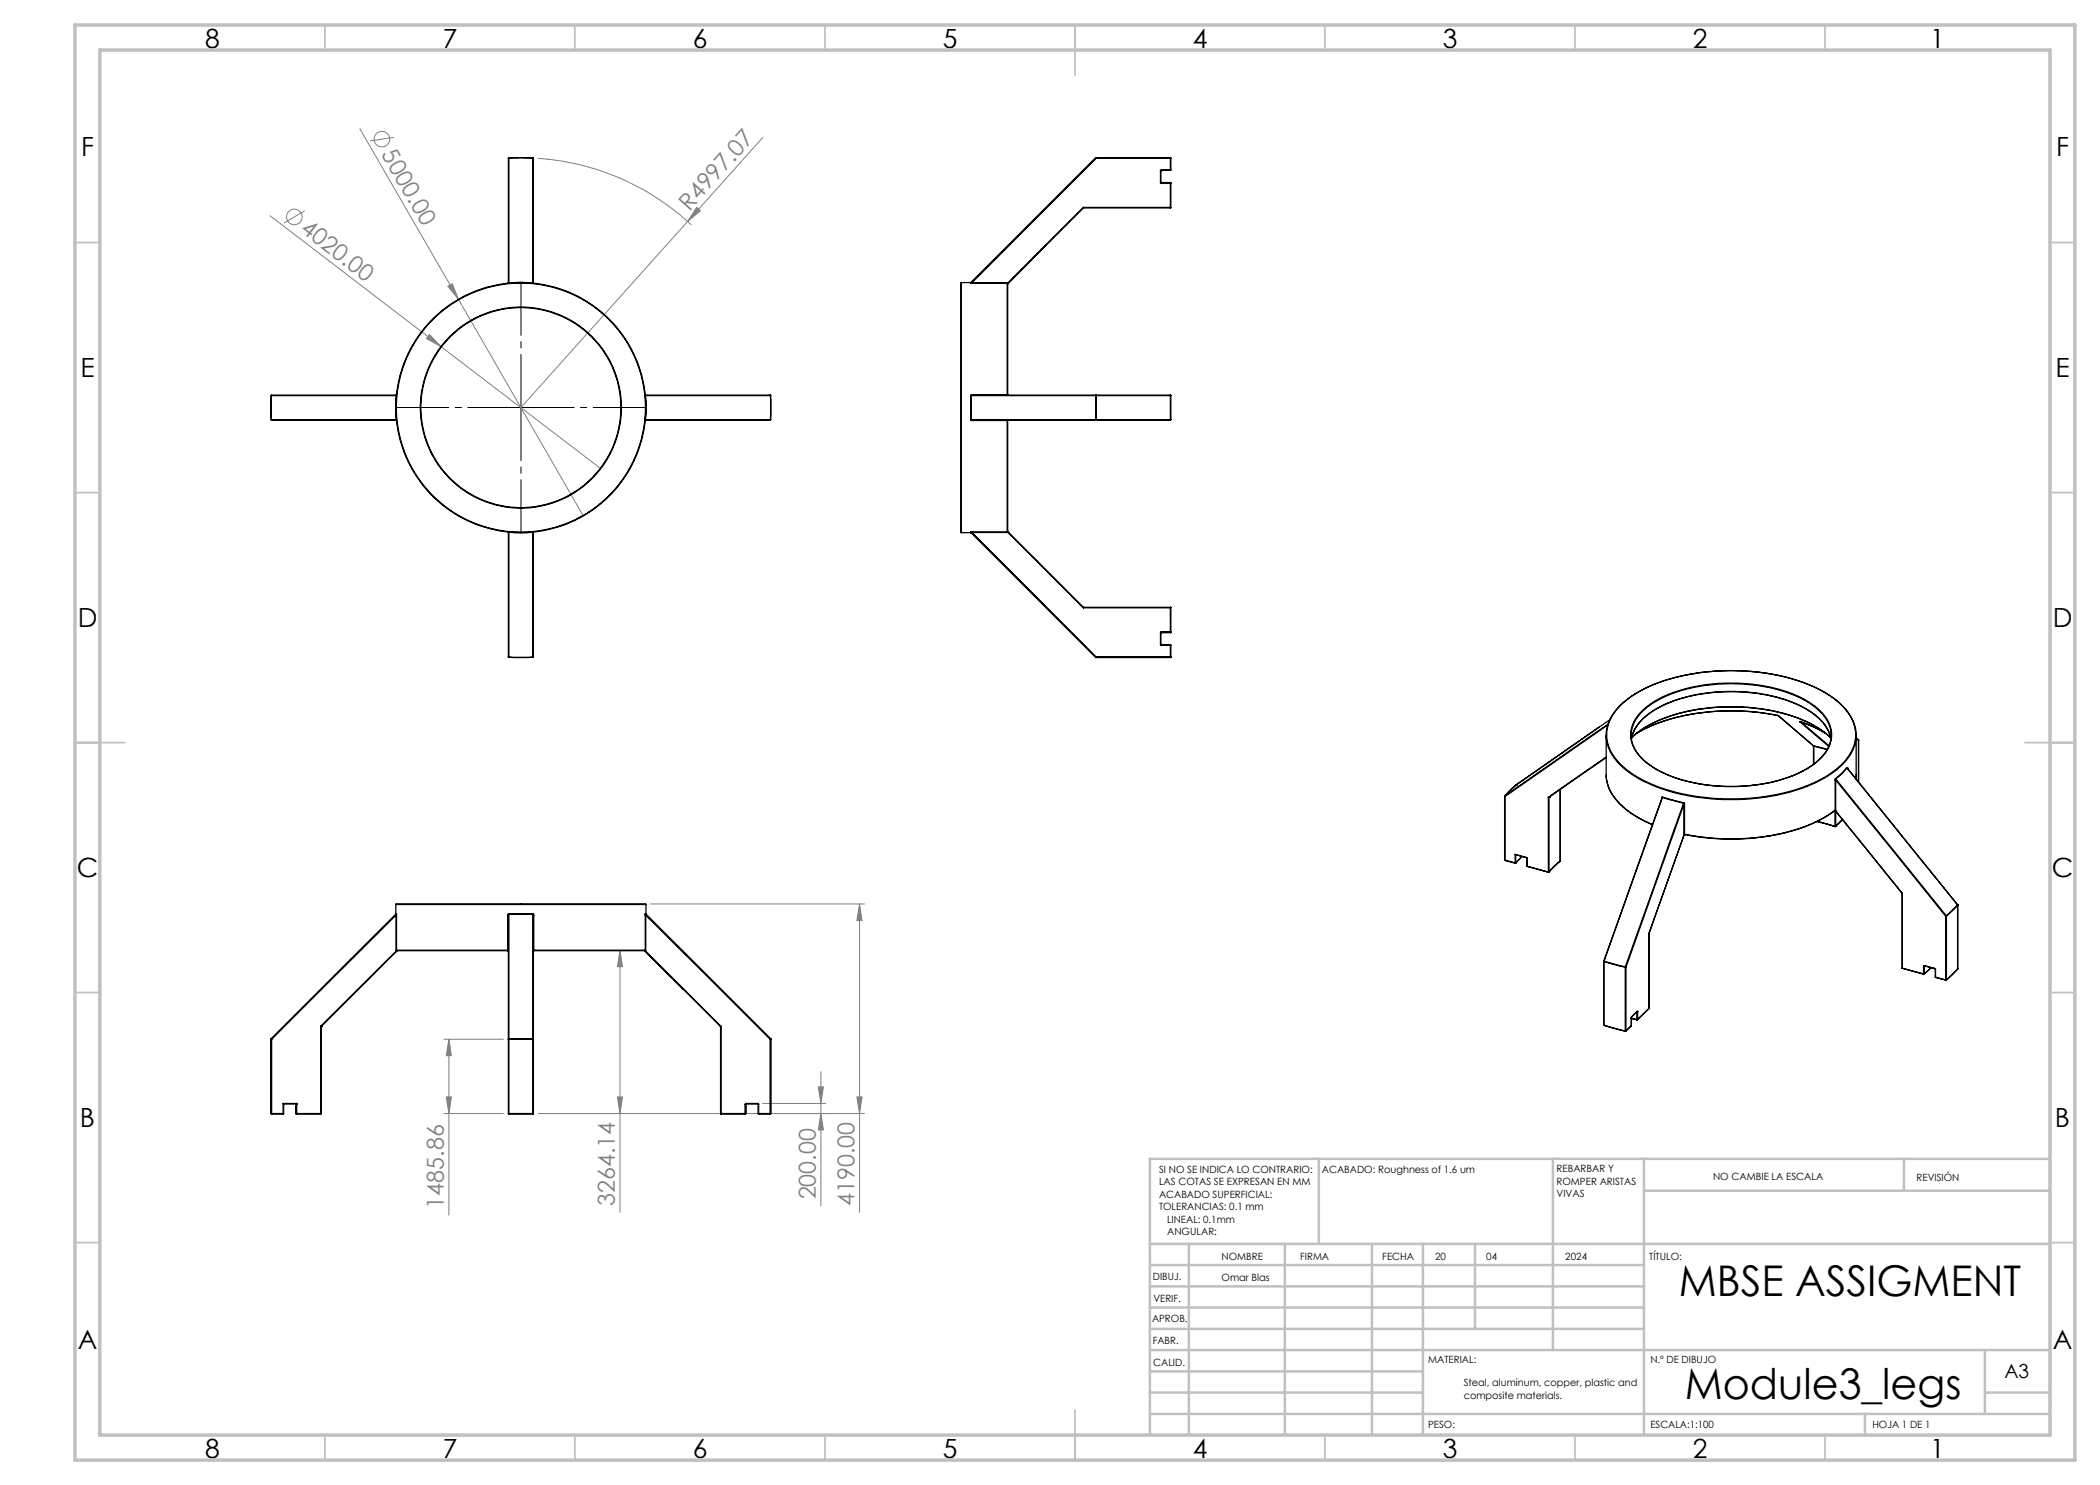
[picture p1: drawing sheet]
<svg xmlns="http://www.w3.org/2000/svg" width="420mm" height="297mm" viewBox="0 0 420 297" stroke-linecap="round" stroke-linejoin="round" font-family="sans-serif">
<g fill="none" stroke="#808080" stroke-width=".2">
<path d="M72 25.7l19.7 34.2M78.7 27.5l-4.7 .7M107.6 31.7a49.6 49.6 0 0 1 30.7 13.3M152.6 27.4l-15.1 16.9M54 43.1l34.2 26.2M60.9 42.2l-4.1 2.4M89.6 57.3l.9-.5 1.2 3.1zM91.7 59.9l25 43.3M137.5 44.3l-33.3 37.2M139.3 41.5l.8 .7-2.6 2.1zM85.9 66.9l2.3 2.4-2.9-1.6zM88.2 69.3l32 24.4"/>
<path d="M124 190l.5 3.4h-1zM124 190v52.5M130.1 180.8h42.8M171.9 180.8l.5 3.3h-1zM171.9 180.8v61.7M88.8 207.9h11.9M89.3 219.4h1l-.5 3.3zM89.8 207.9l.5 3.2h-1zM89.8 207.9v35.1M123.5 219.4h1l-.5 3.3zM163.7 217.4h1l-.5 3.3zM164.2 214.3v26.9"/>
<path d="M171.4 219.4h1l-.5 3.3zM88.8 222.7h11.9M107.7 222.7h65.2M152.5 220.7h12.7M164.2 222.7l.5 3.3h-1z"/>
<circle cx="76.4" cy="27.8" r="1.55"/>
<circle cx="58.9" cy="43.4" r="1.56"/>
</g>
<path d="M104.1 81.5h-24.9M104.2 81.5v-25M104.2 81.6v24.9M104.2 81.5h25" fill="none" stroke="#000" stroke-width=".2" stroke-dasharray="15.2 1.3 1.3 1.3" stroke-dashoffset="4.7"/>
<path d="M104.1 81.5l.1 .1" fill="none" stroke="#000" stroke-width=".2"/>
<g fill="none" stroke="#c0c0c0" stroke-width=".35">
<path d="M65 5v5M115 5v5M165 5v5M215 5v10M265 5v5M315 5v5M365 5v5M15 48.5h5M410 48.5h5M15 98.5h5M410 98.5h5M15 148.5h10"/>
<path d="M405 148.5h10M15 198.5h5M410 198.5h5M15 248.5h5M410 248.5h5M65 287v5M115 287v5M165 287v5M215 282v10M265 287v5M315 287v5M365 287v5"/>
</g>
<g fill="none" stroke="#c0c0c0" stroke-width=".5">
<path d="M263.8 231.8v17M310.6 231.8v38.2M328.8 231.8v55.2M328.8 238.2h81.2M380.8 231.8v6.4M410 231.8h-180v55.2M230 248.8h180M230 257.3h98.8M230 253h98.8M237.8 248.8v38.2M257 248.8v38.2M274.4 248.8v38.2"/>
<path d="M284.6 248.8v38.2M295 248.8v17M230 265.8h98.8M230 261.5h98.8M230 278.5h54.6M230 274.3h54.6M230 270h180M397 278.5h13M397 270v12.8M230 282.8h180M373 282.8v4.2"/>
</g>
<path d="M15 5h400v287h-400zM20 10h390v277h-390z" fill="none" stroke="#c0c0c0" stroke-width=".7"/>
<g fill="#808080">
<path d="M89.6 57.3l.9-.5 1.2 3.1z"/>
<path d="M85.9 66.9l2.3 2.4-2.9-1.6z"/>
<path d="M139.3 41.5l.8 .7-2.6 2.1z"/>
<path d="M163.7 217.4h1l-.5 3.3zM164.2 222.7l.5 3.3h-1z"/>
<path d="M171.9 180.8l.5 3.3h-1zM171.4 219.4h1l-.5 3.3zM124 190l.5 3.4h-1zM123.5 219.4h1l-.5 3.3zM89.8 207.9l.5 3.2h-1zM89.3 219.4h1l-.5 3.3z"/>
</g>
<g fill="none" stroke="#000" stroke-width=".25">
<path d="M101.7 31.7v24.8M101.8 31.6v25M101.8 31.6l-.1 .1M101.8 31.6h4.8M101.8 31.6h.1M106.6 31.6v25M106.6 31.6l.1 .1M106.6 31.6h.1M106.7 31.7v24.8M219.1 31.5h.1M219.1 31.6l-24.9 25M219.1 31.6l.1 .1"/>
<path d="M219.1 31.5v.1M219.1 31.5l-24.9 25M219.2 31.7l-24.8 24.8M219.2 31.6v.1M219.2 31.6h-.1M219.2 31.5v.1M219.2 31.5h14.9M219.2 31.7h14.9M232.1 36.5l.2 .2M232.1 34.2h.1M232.1 36.5h.1M232.1 34.2v2.3"/>
<path d="M232.2 36.4l.1 .1M232.2 36.5l.1 .1M232.2 34.2v2.3M232.2 34.1h.1M232.2 34.1v.1M232.3 34.1h-.1M232.3 34.1h.1M232.3 36.6v.1M232.3 34l-.2 .2M232.3 34v.1M232.3 36.5v.1M232.3 34.1h1.8"/>
<path d="M232.3 36.5h1.8M232.3 36.6h1.8M232.3 36.7h1.8M232.3 34h1.8M234.1 36.5l.1 .2M234.1 31.5l.1 .2M234.1 31.6v.1M234.1 36.6v.1M234.1 34h.1M234.1 31.6l.1 .1M234.1 31.7h.1M234.1 36.7h.1"/>
<path d="M234.1 36.6l.1 .1M234.1 34v.1M234.1 36.5v.1M234.1 31.5v.1M234.1 31.7v2.3M234.1 36.7v4.8M234.2 34l-.1 .1M234.2 31.7v2.3M234.2 36.7v4.8M101.7 56.5l-.1 .2M101.7 56.5l.1 .1M101.8 56.6v.1"/>
<path d="M101.8 56.6l2.1-.1 2.7 .1M106.6 56.6v.1M106.7 56.5l-.1 .1M106.7 56.5l.1 .2M192.3 56.5v50M192.3 56.5h1.8M194.1 56.7h.3M194.1 56.5v.2M194.2 56.5h-.1M194.2 56.6l-.1 .1M194.2 56.5v.1M194.4 56.5l-.2 .1"/>
<path d="M194.4 56.5v.2M194.4 56.7h7M194.4 56.5h7.2M201.4 56.7h.1v22.2M201.4 56.7v22.2M201.6 56.5l-.2 .2M201.6 56.5l.1 .1M201.7 56.6l-.2 .2M209.2 49.1l-7.5 7.5M209.2 49.1l-7.1 7.1M216.6 41.6l-15 14.9M216.6 41.6h.1"/>
<path d="M216.6 41.6l-7.4 7.5M216.7 41.6h-.1M216.7 41.5l-.1 .1M216.7 41.5v.1M216.7 41.6h17.4M216.7 41.5h17.4M234.1 41.5h.1M234.1 41.5v.1M234.2 41.5l-.1 .1M54.2 79.1v4.8M54.2 79.1h.1M54.3 79.1h25"/>
<path d="M54.3 79.1v4.8M54.3 79h24.9M54.3 79v.1M54.3 79l-.1 .1M79.2 79l.1 .1M79.3 79.1h.1M79.3 79.1l-.1 1.2 .1 3.6M79.3 78.9l-.1 .1M129 78.9l.2 .1M129 79.1h.1M129.1 79.1l.1 2.4-.1 2.4M129.1 79.1h25"/>
<path d="M129.2 79l-.1 .1M129.2 79h24.8M154 79l.1 .1M154.1 79.1v4.8M154.1 79.1h.1M194.1 79.1v4.8M194.1 79.1h.1M194.2 79.1v4.8M194.2 79.1h24.9M194.4 79l-.2 .1M194.4 79h24.8M194.4 78.9l-.3 .2"/>
<path d="M194.4 78.9v.1M194.4 78.9h7M201.4 78.9h.1M219.1 79.1v4.8M219.1 79.1h.1M219.2 79.1v4.8M219.2 79v.1M219.2 79l-.1 .1M219.2 79.1h14.9M219.2 79h14.9M234.1 79.1v4.8M234.1 79.1h.1"/>
<path d="M234.1 79v.1M234.1 79l.1 .1M234.2 79.1v4.8M54.2 83.9h.1M54.2 83.9l.1 .1M54.3 83.9v.1M54.3 83.9h25M54.3 84h24.9M79.2 84l.1 .1M79.3 83.9l-.1 .1M79.3 83.9h.1M129 83.9h.1"/>
<path d="M129.1 83.9l.1 .1M129.1 83.9h25M129.2 84l-.2 .1M129.2 84h24.8M154.1 83.9l-.1 .1M154.1 83.9h.1M194.1 83.9h.1M194.1 83.9l.3 .2M194.2 83.9h24.9M194.2 83.9l.2 .1M194.4 84h24.8M194.4 84v.1"/>
<path d="M194.4 84.1h7M201.4 84.1h.1M201.4 84.1v22.3M201.5 84.1v22.2M219.1 83.9h.1M219.1 83.9l.1 .1M219.2 83.9v.1M219.2 83.9h14.9M219.2 84h14.9M234.1 83.9h.1M234.1 83.9v.1M234.2 83.9l-.1 .1"/>
<path d="M101.6 106.4l.1 .1M101.7 106.5v24.9M101.8 106.4h.1M101.8 106.4l-.1 .1M101.8 106.4l1.2 .1 3.6-.1M101.8 106.4v25M106.6 106.4l.1 .1M106.6 106.4h.1M106.6 106.4v25M106.7 106.5v24.9M106.8 106.4l-.1 .1M192.3 106.5h1.8"/>
<path d="M194.1 106.5h.1M194.1 106.4h.3M194.1 106.4h.1M194.1 106.4v.1M194.2 106.4l.2 .1M194.2 106.4l24.9 25M194.2 106.4v.1M194.2 106.5l24.9 25M194.4 106.4v.1M194.4 106.5l24.8 24.9M194.4 106.4h7M194.4 106.5h7.2"/>
<path d="M201.4 106.4l.2 .1M201.5 106.3l.2 .1M201.5 106.3h.1M201.5 106.3l-.1 .1M201.6 106.5l15 15M201.7 106.4l14.9 15M201.7 106.4l-.1 .1M101.7 131.4h.1M101.7 131.4l.1 .1M101.8 131.4h4.8M101.8 131.4v.1M101.8 131.5h4.8"/>
<path d="M106.6 131.4v.1M106.7 131.4h-.1M106.7 131.4l-.1 .1M216.6 121.5l.1 .1M216.6 121.4l.1 .1M216.6 121.4v.1M216.7 121.5v.1M216.7 121.5h17.4M216.7 121.6h17.4M219.1 131.5h.1M219.1 131.4l.1 .1M219.1 131.4v.1"/>
<path d="M219.2 131.4h-.1M219.2 131.4v.1M219.2 131.5h.1M219.2 131.5h14.9M219.2 131.4h14.9M232.1 128.9l.2 .1M232.1 128.9h.1M232.1 126.6h.1M232.1 126.6v2.3M232.2 128.9h.1M232.2 126.6v2.3M232.2 128.9l.1 .1"/>
<path d="M232.3 126.5l-.1 .1M232.3 126.4v.1M232.3 126.4l-.2 .2M232.3 129h.1M232.3 126.5h.1M232.3 129h1.8M232.3 126.5h1.8M232.3 126.4h1.8M234.1 129h.1M234.1 121.5l.1 .1M234.1 121.6h.1M234.1 131.4v.1"/>
<path d="M234.1 131.4h.1M234.1 126.4v.1M234.1 126.4h.1M234.1 121.5v.1M234.1 126.5h.1M234.1 131.5h.1M234.1 121.6v4.8M234.1 129v2.4M234.2 126.4l-.1 .1M234.2 131.4l-.1 .1M234.2 121.6v4.8M234.2 129v2.4"/>
<path d="M300.9 159.2l.1 .1M300.9 159.2v12.8M301 159.2h-.1M301 159.2v.1M301 159.2h.1M301 159.3v12.7M303.2 157l-2.2 2.2M303.2 157h.1M309.7 159.5h.1M309.7 159.5v14.9M309.8 159.5h.1M309.8 159.5v14.9"/>
<path d="M309.9 159.4l-.1 .1M312.1 157.9l-.1 14.3M319.8 145.4l-16.6 11.6M321.2 155.2l.1 .9 .5 1.7 1.1 1.7 .9 1.1 2.5 2.1 2.2 1.3 2 .9-1.2-.5-2.5-1.3-1.5-1.1-1.3-1.1-1-1.2-1.1-1.8-.6-1.9zM321.2 151.5l-11.4 8M321.2 147v8.2M321.2 151.4l-11.5 8.1M321.6 145l-20.6 14.3M321.6 144.8l-20.6 14.4M321.9 144l-2.1 1.4M323.5 141.6l2.3-2 3.1-1.9 3.3-1.4 2.9-.8 4.2-.9 3.5-.4 4.5-.1 2.8 .2 3.3 .4 3.4 .6 3.7 1.1 3.4 1.5 2.7 1.7 2.3 2 1.3 1.8 .9 2.1a7.4 7.4 0 0 1-2.2 7 24.9 24.9 0 0 1-12.8 6.4 44.5 44.5 0 0 1-25.9-2 15.4 15.4 0 0 1-8.4-7 7.6 7.6 0 0 1 1.7-8.3zM324.2 141a27.5 27.5 0 0 1 14.7-6.3 42.7 42.7 0 0 1 24.7 3.1 13.2 13.2 0 0 1 7.3 7.3 7.8 7.8 0 0 1-2.6 7.9 27.5 27.5 0 0 1-14.7 6.2 43.9 43.9 0 0 1-24.3-2.8 14.1 14.1 0 0 1-7.5-7 7.5 7.5 0 0 1 2.1-8.1z"/>
<path d="M326.4 147.5h.1a22.8 22.8 0 0 1 11.4-5.3 39.4 39.4 0 0 1 24.1 2.5 17.9 17.9 0 0 1 4.1 2.8M326.4 147.5a24.7 24.7 0 0 1 12.6-5.5 39.2 39.2 0 0 1 23 2.6l1.9 1.2 2.2 1.7M327.4 146.6l2.1-1.1 3.2-1.3 3.1-.9 3.1-.6 4.1-.4 4.1-.1 4.4 .2 4 .7-4.7-.7-2.5-.2h-3.9l-3.9 .3-3.7 .6-3.7 1-3.2 1.2zM328.5 142.1a22 22 0 0 1 11.8-5 34.8 34.8 0 0 1 20.3 2.6 10.7 10.7 0 0 1 5.4 5.5 6.3 6.3 0 0 1-2.3 6.8 24.5 24.5 0 0 1-13.6 5.1 32.7 32.7 0 0 1-19-3.3 8.8 8.8 0 0 1-5-6.4 6.7 6.7 0 0 1 2.4-5.3zM328.8 143.5a24.1 24.1 0 0 1 13.6-5 32.8 32.8 0 0 1 18.5 3.1 9.6 9.6 0 0 1 5.2 5.8l.1 .4-.5-1.6-.8-1.2-.9-1.1-1.8-1.5-3-1.6-2.6-1-3.3-.8-3.8-.5-3.3-.2-4 .2-3.6 .6-2.3 .6-3.6 1.3-2.2 1.3-2.3 1.8-1.4 1.9-.5 1.8a7.5 7.5 0 0 1 2.5-4.3zM332.4 159.6h.1M332.4 159.6v.1M332.5 159.5l-11.8 32.7M332.5 159.5l-11.7 32.7M332.5 159.5l4.2 1.1M332.5 159.4l4.3 1.1M332.5 159.4l-.1 .2"/>
<path d="M332.5 159.4v.1M355.5 143.1l.2 .1M355.5 143.1h.1M355.7 143.2l7 6M355.7 143.2h.1M360 144.4l5.8 4.9M360 144.4h.1M360 144.3h.1M360 144.3l2.4 .9 2.7 1.4-2.1-1.1zM360 144.3v.1M360.2 144.4l5.6 4.8M362.7 149.2h.1"/>
<path d="M362.7 149.2v3.7M362.7 149.2l2.7 .7M362.8 149.2l2.6 .7M362.8 149.2v3.6M366.2 147.2l-.3 1.6-.6 1.4-1 1.2-1.3 1.2-1.6 1.2-1.8 .9-3.9 1.4-3.5 .7-4.9 .5h-3.1l-2.4-.2-2.9-.5-2-.5M366.2 147.3a7.2 7.2 0 0 0-3.3-6 27.1 27.1 0 0 0-14.3-4.5 31.5 31.5 0 0 0-18 3.8 8.2 8.2 0 0 0-4.4 6.3l.1 1.2 .5 1.3 .9 1.5 1.1 1.2 2.1 1.6 1.8 .9 1.5 .7 2.7 .8M367 156v6.1M367.1 155.7l-.1 .3M367.1 155.7v.1M367.1 156l22 27.3M367.1 155.8v.2M367.1 155.8l22.2 27.4"/>
<path d="M367.1 156h-.1M367.1 156v9.2M369.4 153.5l-1.3 1.4-1 .8M369.4 153.5v.1M369.4 153.6l-1.3 1.4-1 .8M369.4 153.6l22.1 27.4M369.4 153.6h.1M371.2 147v8.8v-.7M371.2 147.6l.5 .4M371.7 148h.1M371.7 148v8.5M300.9 172l.1 .1"/>
<path d="M300.9 172h.1M301 172v.1M301 172.1l2 .5M301 172l2 .6M303 170.9l.1 .1M303 172.6h.1M303 170.9l.2 .1M303 170.9l2.4 .6M303 170.9v1.7M303.1 172.6h-.1M303.1 171h.1M303.1 172.6h.1"/>
<path d="M303.1 171v1.6M303.2 171h-.1M303.2 171l2.1 .6M303.5 172.2l.9-.9-1.3 1.3zM305.3 171.6h.1M305.4 173.2h.1M305.4 171.6v1.6M305.4 171.5l-.1 .1M305.4 171.5v.1M305.4 173.2l4.3 1.2M305.4 171.5v1.7M309.7 174.4h.1"/>
<path d="M309.8 174.4h-.1M309.8 174.4h.1M312 172.2l-2.2 2.2M312 172.2h.1M336.7 160.6l-11.7 32.8M336.7 160.6l.1 .2M336.8 160.5l.1 .3M336.8 160.5l-.1 .1M336.8 167l-7 19.7M336.8 160.8l-11.6 32.7M336.8 160.8h.1M336.8 167h.1"/>
<path d="M336.8 160.8v6.2M336.9 166.9l-.1 .1M336.9 166.9h.1M336.9 160.8v6.1M363.4 164.3l3.6 1M367 162.1l-2.9 1.9-3 1.3-4.1 1.3-2.9 .6-4.3 .5-5.1 .1-3.9-.3-3.9-.6M367 162.1l.1 .1M367 165.3h.1M367 162.1v3.2M367 162.1l-2.2 1.4-3.4 1.7-3 1-4.4 .9-4 .5-4.7 .2-3.2-.2-5.2-.7M367 162.1h.1M367.1 162.2l13.3 16.4"/>
<path d="M367.1 162.2h.1M367.1 165.2l-.1 .1M367.1 165.2v.1M368.5 163.9l-1.4 1.3M368.5 163.9l-1.4 1.4M380.4 178.6v.1M380.4 178.6l.1 .1M380.4 178.7h.1M380.4 178.6h.1M380.4 178.7v14.9M380.5 178.7v14.9M79.2 180.9v-.1h49.9l.1 .1"/>
<path d="M79.2 182.8h.1M79.2 180.9h50M79.2 180.9v1.9M79.2 182.8l-25 25M79.2 183h.1M79.2 183l-24.9 24.9M79.2 190.2l-15.1 15M79.2 190.2l.1 .1M79.2 183v7.2M79.3 190.3l-15 15M79.3 182.8l-.1 .2M79.3 182.8l-25 25"/>
<path d="M79.3 190h22.3M79.3 182.8v.2M79.3 182.8h.1M79.3 190l-.1 .2M79.3 190l.1 .1M79.3 183v7M79.4 190.1h.1M79.4 190.1h22.2M79.4 190.1l-.1 .2M101.6 190.1l.1 .1M101.6 190l.1 .2M101.6 183h.1"/>
<path d="M101.6 190v.1M101.6 183v7M101.7 183v24.9M101.8 182.8v25M101.8 182.8h4.8M101.8 182.8l-.1 .2M101.8 182.8h.1M101.8 182.8l-.2 .2M106.6 182.8v25M106.6 182.8l.1 .2M106.6 182.8h.1M106.6 182.8l.2 .2"/>
<path d="M106.7 183v24.9M106.7 183h.1M106.8 190l-.1 .2 .1-.1M106.8 190h22.2M106.8 190v.1M106.8 183v7M128.9 190.1l.2 .2M129 190v.1h-22.2M129 182.8v.2M129 182.8h.1M129 183h.2M129 190l.2 .2"/>
<path d="M129 182.8h.2M129 183v7M129.1 190.3l7.5 7.5M129.1 182.8l.1 .2M129.1 182.8l25 25M129.1 182.8h.1M129.2 183l24.8 24.9M129.2 190.2l14.9 15M129.2 190.2l-.1 .1M129.2 183v7.2M129.2 182.8h.1M129.2 180.9v1.9"/>
<path d="M129.2 182.8l25 25M129.5 190.7l14.6 14.6M320.7 192.2v.1M320.7 192.2h.1M320.7 192.3h.1M320.7 192.3v12.7M320.8 192.3l4.2 1.2M320.8 192.3v12.7M320.8 192.2l4.2 1.2M320.8 192.2v.1M325 193.4l.2 .1M325 193.4v.1"/>
<path d="M325 193.5h.2M325 193.5v12.7M325.2 193.5v12.7M329.8 186.7v.1M329.8 186.7h.1M329.8 186.8v14.9M380.4 193.6l.1 .1M380.4 193.6h.1M380.5 193.6v.1M380.5 193.7l4.2 1.1M380.5 193.6l4.2 1.2M384.7 193.2h.1"/>
<path d="M384.7 194.8h.1M384.7 193.2v1.6M384.8 194.8l1.4-1.3-1.4 1.3M384.8 194.8h-.1M384.8 194.8h.1M384.8 193.2v1.6M384.9 193.2h.1M384.9 193.1l-.2 .1M384.9 193.1v.1M384.9 193.2h-.1M384.9 193.1l2 .6M384.9 193.2l2.1 .5"/>
<path d="M386.9 193.7l.2 .2M386.9 193.7h.1M387 193.7l.1 .1M387.1 195.4v.1M387.1 193.8v.1M387.1 195.4h.1M387.1 193.8v1.6M387.1 195.4l2 .6M387.1 193.9v1.5M387.1 195.5l2.1 .5M389.1 196h.1M389.1 183.3v12.7"/>
<path d="M389.2 196h.1M389.3 183.2l-.2 .1M389.3 183.2h.1M389.3 196h-.2M389.3 196h.1M389.3 183.2v12.8M391.5 181h.1M391.5 193.8l-2.2 2.2M391.5 181l-2.2 2.2M391.5 193.8h.1M391.5 181v12.8M54.2 207.9h.1"/>
<path d="M54.2 207.9v14.8M54.2 207.8v.1M54.2 207.8h.1M54.3 207.8v.1M54.3 207.8l-.1 .1M54.3 207.9v14.8M64.1 205.2l.2 .1M64.1 205.2l.1 .1M64.1 205.2v17.5M64.2 205.3h.1M64.2 205.3v17.4M64.3 205.3h-.1"/>
<path d="M64.3 205.3h.1M101.7 207.9h.1M101.7 207.9v14.8M101.8 207.8h4.8M101.8 207.9h4.8M101.8 207.8v.1M101.8 207.8l-.1 .1M101.8 207.9v14.8M106.6 207.8v.1M106.6 207.8l.1 .1M106.6 207.9h.1M106.6 207.9v14.8"/>
<path d="M106.7 207.9v14.8M144.1 205.3h.1M144.1 205.3v17.4M144.1 205.2l.1 .1M144.1 205.2v.1M144.2 205.3v17.4M154 207.9h.1M154 207.9v14.8M154.1 207.8l-.1 .1M154.1 207.8v.1M154.1 207.8h.1M154.1 207.9h.1"/>
<path d="M154.1 207.9v14.8M154.2 207.8v.1M320.7 205l.1 .1M320.7 205h.1M320.8 205l4.2 1.2M320.8 205v.1M320.8 205.1l4.3 1.2M325 206.2h.2M325 206.2l.1 .1M325.2 206.2l-.1 .1M325.2 206.2h.1M326.2 205.1v.1"/>
<path d="M326.2 205.2l-1 1M326.2 203.6v1.5M326.2 205.1l-1 1.1M326.3 205.1l-.1 .1M326.3 203.7l1.1 .3M326.3 203.5l-.1 .1M326.3 205.1h-.1M326.3 203.7l1.1 .2M326.3 203.5v1.6M326.3 203.4v.1M326.4 203.3l-.2 .3M326.4 203.3l-.1 .1"/>
<path d="M327.3 202.4h.1M327.4 202.3v.1M327.4 203.9h.1M327.4 202.4v1.5M327.4 202.3h.1M327.4 202.3l-1.1 1.1M327.4 202.3l-1 1M327.5 203.9l-.1 .1M327.5 202.3l-.1 .1M327.5 203.9h-.1M327.5 203.9h.1M327.5 202.3v1.6"/>
<path d="M329.8 201.7h.1M329.8 201.7l-2.3 2.2M54.2 222.7l.1 .1M54.2 222.7h.1M54.3 222.7v.1M54.3 222.8h2.3M54.3 222.7h2.3M56.6 220.7l.1 .2M56.6 220.7l.2 .1M56.6 222.7v.1M56.6 222.7h.1M56.6 220.7h2.7"/>
<path d="M56.6 220.7v2M56.7 222.7l-.1 .1M56.7 220.9v1.8M56.8 220.8l-.1 .1M56.8 220.8h2.3M59.1 220.8l.1 .1M59.1 220.8h.1M59.2 222.7l.1 .1M59.2 222.7h.1M59.2 220.9h.1M59.2 220.8v.1M59.2 220.9v1.8"/>
<path d="M59.3 220.7l-.2 .1M59.3 220.7l-.1 .2M59.3 222.7v.1M59.3 222.8h4.8M59.3 222.7h4.8M59.3 220.7v2M64.1 222.7v.1M64.1 222.7h.1M64.2 222.7l-.1 .1M101.7 222.7l.1 .1M101.7 222.7h.1M101.8 222.7h4.8"/>
<path d="M101.8 222.8h4.8M101.8 222.7v.1M106.6 222.7v.1M106.6 222.7h.1M106.7 222.7l-.1 .1M144.1 222.7l.1 .1M144.1 222.7h.1M144.2 222.7v.1M144.2 222.8h4.8M144.2 222.7h4.8M149 220.9h.1M149 222.7v.1"/>
<path d="M149 222.7h.1M149 220.9v1.8M149.1 222.7l-.1 .1M149.1 220.9h.1M149.1 222.7h.1M149.1 220.9v1.8M149.2 222.7l-.2 .1M149.2 220.9v1.8M149.2 220.7v.1M149.2 220.8l-.1 .1M149.2 220.7l-.2 .2M149.2 220.8h2.4"/>
<path d="M149.2 220.7h2.3M149.3 220.8l-.1 .1M151.5 220.7v.1M151.5 220.7l.2 .2M151.6 220.8v.1M151.6 220.8h.1M151.6 222.7l.1 .1M151.6 220.9h.1M151.6 222.7h.1M151.6 220.9v1.8M151.7 222.7v.1M151.7 220.9v1.8"/>
<path d="M151.7 222.8h2.3M151.7 222.7h2.3M154 222.7h.1M154 222.7v.1M154.1 222.7l-.1 .1M154.1 222.7h.1M154.2 222.7l-.2 .1"/>
<circle cx="104.2" cy="81.5" r="25"/>
<circle cx="104.2" cy="81.5" r="24.9"/>
<circle cx="104.2" cy="81.5" r="20"/>
<circle cx="104.2" cy="81.5" r="20.1"/>
</g>
<g font-size="8.5">
<text x="335.8" y="259.3">MBSE ASSIGMENT</text>
<text x="337" y="279.7">Module3_legs</text>
</g>
<g font-size="5.3">
<text x="41" y="9.5">8</text>
<text x="88.5" y="9.5">7</text>
<text x="138.5" y="9.5">6</text>
<text x="188.5" y="9.5">5</text>
<text x="238.5" y="9.5">4</text>
<text x="288.5" y="9.5">3</text>
<text x="338.5" y="9.5">2</text>
<text x="386" y="9.5">1</text>
<text x="16.2" y="31.3">F</text>
<text x="411.2" y="31.3">F</text>
<text x="16.1" y="75.5">E</text>
<text x="411.1" y="75.5">E</text>
<text x="15.5" y="125.5">D</text>
<text x="410.5" y="125.5">D</text>
<text x="15.4" y="175.5">C</text>
<text x="410.4" y="175.5">C</text>
<text x="16" y="225.5">B</text>
<text x="411" y="225.5">B</text>
<text x="15.5" y="269.8">A</text>
<text x="410.5" y="269.8">A</text>
<text x="41" y="291.5">8</text>
<text x="88.5" y="291.5">7</text>
<text x="138.5" y="291.5">6</text>
<text x="188.5" y="291.5">5</text>
<text x="238.5" y="291.5">4</text>
<text x="288.5" y="291.5">3</text>
<text x="338.5" y="291.5">2</text>
<text x="386" y="291.5">1</text>
</g>
<g font-size="4.7" fill="#808080">
<text x="76.2" y="30.9" transform="rotate(60 76.2 30.9)">5000.00</text>
<text x="59.9" y="46.3" transform="rotate(37 59.9 46.3)">4020.00</text>
<text x="137.9" y="42.3" transform="rotate(-48 137.9 42.3)">R4997.07</text>
<text x="163.2" y="239.9" transform="rotate(-90 163.2 239.9)">200.00</text>
<text x="88.8" y="241.7" transform="rotate(-90 88.8 241.7)">1485.86</text>
<text x="123" y="241.2" transform="rotate(-90 123 241.2)">3264.14</text>
<text x="170.9" y="241.2" transform="rotate(-90 170.9 241.2)">4190.00</text>
</g>
<text font-size="3.9" x="400.9" y="275.5">A3</text>
<g font-size="2">
<text x="231.8" y="234.6">SI NO SE INDICA LO CONTRARIO:</text>
<text x="231.8" y="237.1">LAS COTAS SE EXPRESAN EN MM</text>
<text x="231.8" y="239.6">ACABADO SUPERFICIAL:</text>
<text x="264.4" y="234.6">ACABADO: Roughness of 1.6 um</text>
<text x="311.3" y="234.5">REBARBAR Y</text>
<text x="311.3" y="237">ROMPER ARISTAS</text>
<text x="311.3" y="239.5">VIVAS</text>
<text x="342.6" y="236">NO CAMBIE LA ESCALA</text>
<text x="383.3" y="236.2">REVISIÓN</text>
<text x="231.8" y="242.1">TOLERANCIAS: 0.1 mm</text>
<text x="233.4" y="244.6">LINEAL: 0.1mm</text>
<text x="233.4" y="247.1">ANGULAR:</text>
<text x="244.3" y="252">NOMBRE</text>
<text x="260" y="251.9">FIRMA</text>
<text x="276.5" y="251.9">FECHA</text>
<text x="287" y="251.9">20</text>
<text x="297.2" y="251.9">04</text>
<text x="313.1" y="251.9">2024</text>
<text x="329.9" y="251.9">TÍTULO:</text>
<text x="230.6" y="256.1">DIBUJ.</text>
<text x="244.3" y="256.1">Omar Blas</text>
<text x="230.7" y="260.3">VERIF.</text>
<text x="230.4" y="264.4">APROB.</text>
<text x="230.5" y="268.8">FABR.</text>
<text x="230.7" y="273.1">CALID.</text>
<text x="285.6" y="272.5">MATERIAL:</text>
<text x="330.1" y="272.5">N.º DE DIBUJO</text>
<text x="292.8" y="277.2">Steal, aluminum, copper, plastic and</text>
<text x="292.8" y="279.7">composite materials.</text>
<text x="285.6" y="285.5">PESO:</text>
<text x="330.1" y="285.6">ESCALA:1:100</text>
<text x="374.5" y="285.6">HOJA 1 DE 1</text>
</g>
</svg>
